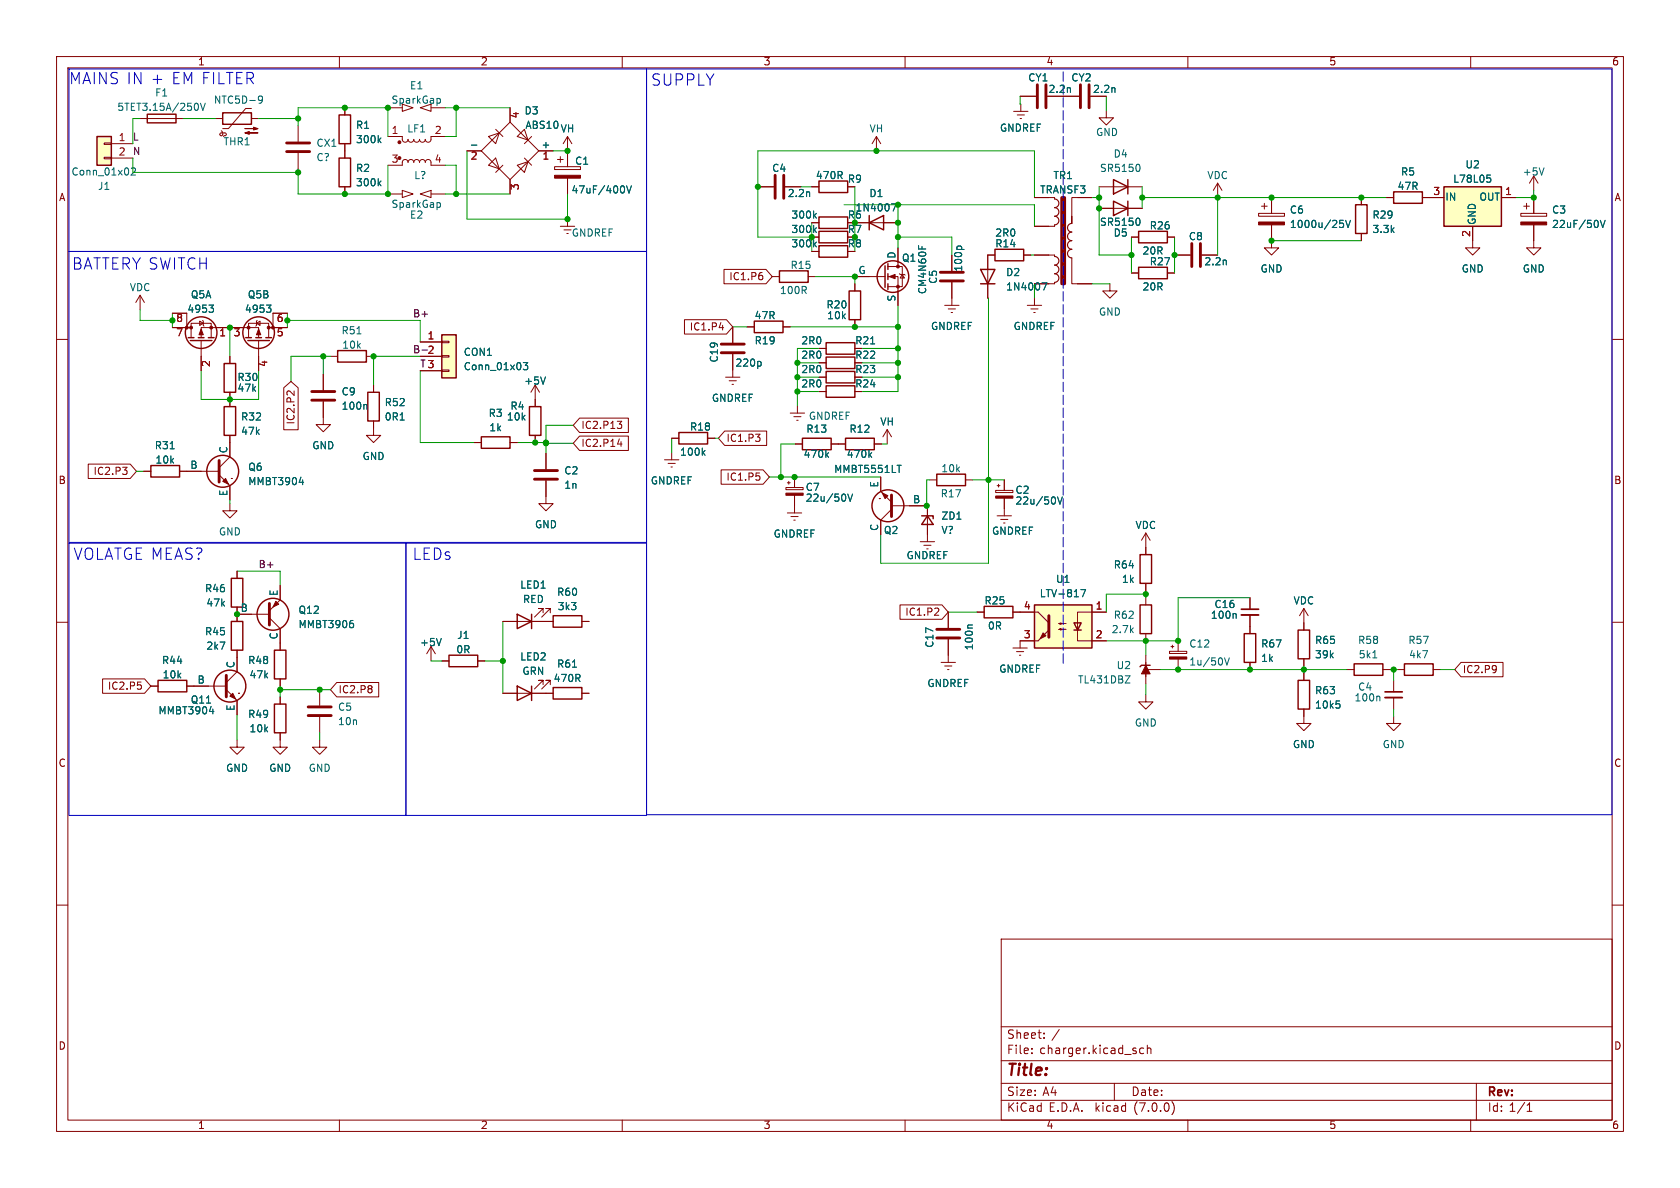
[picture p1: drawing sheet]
<svg xmlns="http://www.w3.org/2000/svg" width="297mm" height="210mm" viewBox="0 0 297 210" stroke-linecap="round" stroke-linejoin="round" font-family="sans-serif">
<g fill="none" stroke="#840000" stroke-width=".18">
<path d="M10 10h277v190h-277zM12 12h273v186h-273zM44.4 19.2h-1l-3 3.5h-1M60 10v2M61 19.1v1.2M68.6 19.1h2.5M71.1 18.4l1.9 .7-1.9 .6zM74.3 19.1l1.9-.7v1.3zM76.2 19.1h2.5M90.2 19.1v2.5M110 10v2M160 10v2"/>
<path d="M179.2 19.7h2.5M180.3 17h2.8M180.5 18.4v1.3M188 17h2.8M195.6 19.6v1.2h1.2l-1.2 1.3-1.3-1.3h1.3M210 10v2M260 10v2M18.4 27.8h1.3v.3h-1.3zM18.4 25.3h1.3v.2h-1.3zM19.7 25.4h3.8M19.7 27.9h3.8M24.8 21h7.6"/>
<path d="M38.1 21h1.3M39.1 23.1l.2 .3 .1 .3-.1 .3h-.3l-.1-.3 .1-.2h.8l.2 .2-.1 .2-.4 .2M44.4 21h1.3M52.7 22.2v2.8M52.7 27.1v2.7M61 25.4v2.5M61 33v1.3M68.6 24.1h2.5l.1 .8 .4 .2 .4-.1 .1-.4 .2 .4 .3 .1 .4-.1 .2-.4 .1 .3 .3 .2 .4-.1 .2-.4 .2 .4 .4 .1 .3-.2 .1-.3 .2 .4 .4 .1 .4-.2v-.8h2.5M68.6 29.2h2.5l.1-.7 .4-.3 .4 .2 .1 .3 .2-.3 .3-.2 .4 .1 .2 .4v-.3l.3-.2 .5 .1 .2 .4 .2-.4 .4-.1 .3 .2 .1 .3 .1-.4 .5-.1 .4 .3v.7h2.5M68.6 34.3h2.5M71.1 33.7l1.9 .6-1.9 .6zM74.3 34.3l1.9-.6v1.2z"/>
<path d="M76.2 34.3h2.5M82.5 26.7h2.6M86.4 24.1l1.9-.6-.7 1.9zM87.6 27.9l.7 1.9-1.9-.6zM87.6 22.9l1.3 1.2M88.9 29.2l-1.3 1.3M90.2 21.6l5 5.1-5 5.1-5.1-5.1zM90.2 31.8v2.5M91.4 24.1l1.3-1.2 .6 1.9zM91.4 29.2l1.9-.6-.6 1.9zM92.7 27.9l1.3 1.3M94 24.1l-1.3 1.3"/>
<path d="M95.2 26.7h2.6M98 29.5h4.6v.5h-4.6zM98.6 28.2h1M99.1 27.7v1M100.3 24.1v5.4M100.3 31.5v2.8M100.3 38.7v1.3M100.3 24.1l-.7 1.3M100.3 24.1l.8 1.3M134 33h2.8M138.8 33h2.8M143.5 39.4h1.3"/>
<path d="M143.5 33h1.3M151.1 39.4h7.6M154.9 24.1l-.7 1.3M154.9 24.1v2.6M154.9 24.1l.8 1.3M179.8 20.3h1.3M180.3 21h.3M182.9 34.9h2.5M193 34.9h-3.5v4.6v-1.3M194.3 33h7.6M194.3 36.8h7.6M215.3 32.4l-.8 1.3"/>
<path d="M215.3 32.4v2.5M215.3 32.4l.7 1.3M222.5 37.7h4.6v.5h-4.6zM223 36.4h1M223.5 35.9v1.1M224.8 39.8v4h1.3l-1.3 1.3-1.3-1.3h1.3M224.8 34.9v2.8M240.7 34.9v1.3M245.1 34.9h1.3M251.5 34.9h3.8M265.4 34.9h2.6M268.9 37.7h4.5v.5h-4.5z"/>
<path d="M269.4 36.4h1M269.9 35.9v1.1M271.1 39.8v4h1.3l-1.3 1.3-1.2-1.3h1.2M271.1 31.1v2.6M271.1 34.9v2.8M271.1 31.1l-.7 1.3M271.1 31.1l.8 1.3M10 60h2M24.8 52.2l-.8 1.3M24.8 52.2v2.5M24.8 52.2l.7 1.3M30.5 57.9h3.3"/>
<path d="M30.5 55.4h2.5M33 55.4v2.5zM33.8 59.7v-2.5h3.5v2.5M35.3 56.8l.6 .4-.6 .3zM35.6 59.7v-1.8h10.1v1.8M35.8 56.6l.1 .2v.7l.2 .2M43.9 59.7v-2.5h3.6v2.5M45.3 57.2l.7-.4v.7zM45.5 56.6l-.2 .2v.7l-.1 .2M47.5 57.9h3.3M48.3 55.4v2.5zM48.3 55.4h2.5"/>
<path d="M99.1 40h2.5M99.7 40.6h1.3M100.2 41.3h.3M121 56.5h7.4l1.1 1.3-1.1 1.3h-7.4zM127.1 57.9h.8M128 47.6h7.4l1.1 1.3-1.1 1.3h-7.4zM129.5 57.8v2.8M132.1 57.8h1.2M134.7 48.7l.2 .2-.2 .5M136.5 48.9h1.3M138.4 57.8h1.3M142.9 48.9h1.2"/>
<path d="M143.5 41.9h1.3M143.5 44.5h1.3M151.1 48.9h5.4M151.1 50.2v1.2M151.1 56.5v1.3M157 48.9h1.7v5.1M157 47.1h2.5v3.6h-2.5M158.7 43.8v3.3M159 48.4l.1 .1h.8l.1 .1M159.5 48.5l.4 .6h-.8zM167 54h2.5M167.6 54.6h1.3"/>
<path d="M168.1 55.2h.3M168.3 45.1v2.8M168.3 49.9v4.1M175.9 45.1h-1.3v7.6M181 45.1h1.2M181.6 54h2.5M182.2 54.6h1.3M182.8 55.2h.2M182.9 40h3.5M182.9 45.1h3.5M182.9 50.2h3.5M182.9 52.7v1.3"/>
<path d="M189.5 45.6v4.6h3.5M196.2 50.2v1.2h1.3l-1.3 1.3-1.3-1.3h1.3M200 41.9h1.3M200 48.3h1.3M206.4 41.9h1.2M206.4 48.3h1.2M207.6 45.1h2.8M212.5 45.1h2.8M240.7 41.3v1.2M260.3 40v3.8h1.3l-1.3 1.3-1.2-1.3h1.2M285 60h2M35.6 60.2v5.3"/>
<path d="M40.6 77v3.8l-1.9 1.9M40.6 63v1.3M40.6 69.3v2.6M45.7 60.2v5.3M50.2 68.5l1.2-1.1 1.3 1.1v7.5h-2.5zM52 69.1v.8l-.7-.7-.3-.1-.2 .1M57.1 71v4.1h1.3l-1.3 1.2-1.2-1.2h1.2M57.1 66.2v2.8M58.4 63h1.3M64.8 63h1.2M66 74.4v2.6h1.3l-1.3 1.2-1.2-1.2h1.2M66 68.1v1.2"/>
<path d="M74.3 63h3.8M74.3 60.5h3.8M74.3 65.5h3.8M78.1 65.4h1.3v.3h-1.3zM78.1 62.9h1.3v.2h-1.3zM78.1 60.3h1.3v.3h-1.3zM83.8 78.2h1.3M90.2 78.2h1.2M94.6 68.1l-.7 1.2M94.6 68.1v3.8M94.6 77v1.2M94.6 68.1l.8 1.2"/>
<path d="M102.5 73.9h8.6v2.6h-8.6l-1.2-1.3zM102.5 77.1h8.6v2.5h-8.6l-1.2-1.2zM109.1 74.5h.8l-.4 .5M109.2 78.5h.8M109.7 75l.2 .2v.3l-.2 .2M109.8 78.1v.8M118.7 77.5h1.3M125.1 77.5h1.3M128.1 76.2h7.4v2.5h-7.4l-1.1-1.2zM128.3 66.7h2.5M128.9 67.3h1.3M129.4 67.9h.3"/>
<path d="M129.5 62.6v4.1M139.7 73h2.5M140.3 73.7h1.3M140.6 78.5h1.3M140.8 74.3h.3M141 71.8v1.2M144.8 66.7h1.2M144.8 61.6h1.2M144.8 64.1h1.2M144.8 69.2h1.2M146.9 78.5h2.6M154.6 78.5h1.2"/>
<path d="M156.8 75.9l-.7 1.3M156.8 75.9v2.6M156.8 75.9l.8 1.3M15.6 82h7.4l1.1 1.3-1.1 1.3h-7.4zM21.7 82.6h.8l-.5 .5M22.3 83.1l.2 .2-.2 .5M25.4 83.3h1.3M31.7 83.3h7M38.7 83.9l1.9 2v2.5M40.6 89v1.3h1.3l-1.3 1.3-1.2-1.3h1.2M40.9 84.6h.1M96.5 85v4h1.3l-1.3 1.3-1.3-1.3h1.3"/>
<path d="M96.5 80.1v2.8M117.5 81.3h2.5M118.1 81.9h1.3M118.6 82.6h.3M118.7 80v1.3M127.5 83.1h7.4l1.1 1.2-1.1 1.3h-7.4zM133.7 83.6h.6M134.2 84.2l.1 .1-.1 .5M138.9 86.2h3.1v.4h-3.1zM139.2 85.3h.5M139.2 90.7h2.5M139.4 85.1v.5"/>
<path d="M139.8 91.3h1.3M140.3 91.9h.3M140.5 84.3v1.9M140.5 87.6v3.1M155.4 88.1h.1M155.7 84.3v2.6l1.9 1.9M157.6 89.4h5.7M157.6 90l-1.9 1.9v2.6M162.7 95.8h2.5M163.3 96.4h1.3M163.8 97h.3M164 89.4v6.4"/>
<path d="M164.3 84.8h1.3M170.7 84.8h1.3M176 86.7h3.1v.4h-3.1zM176.3 85.9h.5M176.3 91.2h2.5M176.5 85.6v.5M176.9 91.8h1.3M177.4 92.5h.3M177.5 84.8v1.9M177.5 88.1v3.1M202.6 94.2v3.8M202.6 94.2l.7 1.3"/>
<path d="M202.6 94.2l-.8 1.3M10 110h2M41.9 101v1.2M41.9 107.3v2.6M41.9 114.9v3.8l-1.9 2M41.9 108.6h5.7M47.6 109.2l1.9 1.9v3.8M49.5 103.5v2.5l-1.9 2M76.2 114.3v2.5M76.2 114.3l-.8 1.3M76.2 114.3l.8 1.3M78.1 116.8h1.3"/>
<path d="M84.5 116.8h1.2M88.9 109.9h8.9M96 108.3v-.7h-.8h.8l-1.5 1.5M97.3 108.3v-.7h-.8h.8l-1.5 1.5M102.9 109.9h1.2M159.1 106.9h7.4l1.1 1.3-1.1 1.3h-7.4zM165.8 107.6l.2 .1-.1 .3-.7 .8h.8M166.4 117.1h2.5M167 117.7h1.3M167.5 118.4h.3M167.6 108.2v2.8M167.6 113v4.1"/>
<path d="M172.7 108.2h1.3M179.1 108.2h4.4l1.9 1.9M179.1 114.6h2.5M179.7 115.2h1.3M180.2 115.8h.3M183.5 113.3h-3.2v1.3M187.2 111.3l.4-.2v.3l-.4-.1h1.3M187.2 110.2l.4-.1v.3l-.4-.2h1.3M190.5 111.4v1.9h5.1M195.6 108.2h-5.1v3.3M202.6 117.1v2.5M202.6 103.1v1.3"/>
<path d="M202.6 105.7v1.2M202.6 112v1.3M202.6 115.8v5.1M202.6 118.4h2.5M206.8 115.1h3v.4h-3zM207 114.3h.5M207.3 114v.6M208.3 113.3v1.8M208.3 116.5v1.9M221 105.7v2M221 108.7v3.3M221 117.1v1.3"/>
<path d="M230.5 107.6l-.8 1.2M230.5 107.6v3.8M230.5 116.5v1.2M230.5 119v1.3M230.5 107.6l.8 1.2M238.1 118.4h1.3M244.5 118.4h1.2M247 118.4h1.3M253.4 118.4h1.2M258.3 117.1h7.4v2.5h-7.4l-1.1-1.2zM285 110h2M18.1 120h7.5l1.1 1.3-1.1 1.3h-7.5z"/>
<path d="M24.3 120.6h.6M24.9 121.1l.1 .2-.1 .5M26.7 121.3h1.2M33 121.3h7M40 121.9l1.9 1.9v2.6M41.9 130.8v1.3h1.3l-1.3 1.3-1.3-1.3h1.3M42.2 122.6h.1M49.5 129.5v2.6h1.3l-1.3 1.3-1.2-1.3h1.2M49.5 120v1.3M49.5 123.2v1.3M56.5 130.8v1.3h1.3l-1.3 1.3-1.3-1.3h1.3M56.5 121.9v2.8"/>
<path d="M56.5 126.7v2.8M59.5 120.6h7.5v2.6h-7.5l-1.1-1.3zM88.9 122.6h8.9M96 121v-.7h-.8h.8l-1.5 1.5M97.3 121v-.7h-.8h.8l-1.5 1.5M102.9 122.6h1.2M202.6 122.8v1.3h1.2l-1.2 1.2-1.3-1.2h1.3M230.5 125.3v2.6h1.3l-1.3 1.3-1.3-1.3h1.3M246.4 126.6v1.3h1.2l-1.2 1.3-1.3-1.3h1.3M246.4 120.3v2M246.4 123.3v2M10 160h2"/>
<path d="M285 160h2M177 166h108v32h-108zM60 198v2M110 198v2M160 198v2M177 194.5h108M177 191.5h108M177 187.5h108M177 181.5h108M182.4 186.1v.2M182.4 185.3v.2M184.6 183.4v.2"/>
<path d="M184.6 182.6v.2M197 191.5v3M202.2 185.3h-.4l-.3 .2v.5l.1 .2h.6M202.8 185.4l.2-.1h.4l.1 1M202.8 184.8v1.5M207.2 194.7a1.72 1.72 0 0 1 0 2.3M210 198v2M260 198v2M261 191.5v6.5M270 196.5h.8M270 195.4l.4-.4v1.5"/>
</g>
<g fill="none" stroke="#006464" stroke-width=".18">
<path d="M34.8 18.2a.79 .79 0 0 1 0 1.3M35.4 18.2l.5 1.3 .4-1.3M45.7 17.1l.2-.1 .4 .1a.84 .84 0 0 1-.3 1.1h-.2M46.4 17.5l-.2 .3-.5-.2M77.6 17.4l.3 .2v.4l-.3 .2M23.2 29.8l.5-.1 .2 .3-.7 .9h.7M67 32.4l.4 .5M67 24.7l.4 .5M67.4 32l-.5 .5M67.4 24.4l-.5 .5M77.6 35.8l.3 .3v.3l-.3 .3M83.3 25.7h1"/>
<path d="M110.1 32.9a.79 .79 0 0 1 0 1.2M110.8 32.9l.4 1.2 .4-1.2M144 38.1l.3 .5M144.3 37.7l-.5 .5M157.6 36h.8l-.5 1.3M201.2 29a.79 .79 0 0 1 0 1.3M201.2 38.6a.79 .79 0 0 1 0 1.2M236.9 38.9h.6M237 39.4h.3l.2 .3v.4l-.5 .1M237.9 38.9l.4 1.3 .4-1.3M262.9 30.9h.6M263 31.4h.3l.3 .3-.1 .4-.5 .1"/>
<path d="M273 29.7l-.5 1.2M282.9 38.9l.4 1.3 .5-1.3M37 53.9h.7l-.4 .5M37.5 54.4l.2 .3v.3l-.2 .2M47.1 53.9h.8l-.4 .5M47.7 54.4l.2 .3v.3l-.2 .2M144 40.6l.3 .5M144 43.2l.3 .4M144.3 40.3l-.5 .4M144.3 42.8l-.5 .5M162.4 43.4v.6M169.2 43.6l.2-.1 .6 .1"/>
<path d="M184.2 50h.9l-.6 1.3M64.7 71.5l.2 .2v.6M92.5 64.1h.8l-.4 .5 .3 .1v.5l-.1 .2-.6-.2M96.4 66.6l-.4 1.3M124.3 80l.3 .5M124.6 79.6l-.4 .5M134.4 63.9l.2 .2-.2 .6M52.9 85.3h.8M146.1 80.4l.4 .5M146.5 80l-.5 .5M149.9 87.3l.4 1.3 .4-1.3M153.7 80.4l.4 .5"/>
<path d="M154.1 80l-.5 .5M158.6 82.3h.7M187 87.8l.4 1.3 .4-1.3M62.4 110.2l.1 .2-.1 .5M78 112.9l-.4 1.2M171.9 110.5h-.6l-.2 .2M191.1 104.2h.8l-.5 1.3M198.9 119.5h.9l-.9 1.2h.9M216.5 116.3l.4 1.3 .4-1.3M218.4 108.5l.1 .1v.7M242.7 116.3h.7M37 125.8h.8"/>
<path d="M236.2 123.9h.6M236.8 124.5l.1 .1-.1 .5M243.8 123.1l.1 .1v.7"/>
</g>
<g fill="none" stroke="#840000" stroke-width=".25">
<path d="M39.4 19.9h5v2.1h-5zM17.1 24.1h2.6v5.1h-2.6zM26 20.2h5.1v1.5h-5.1zM59.9 27.9h2.1v5.1h-2.1zM59.9 20.3h2.1v5.1h-2.1zM144.8 38.4h5.1v2h-5.1zM144.8 32h5.1v2h-5.1zM153.7 39.4l2.5-1.3v2.5zM153.7 38.1v2.5M196.8 31.8l2.6 1.2-2.6 1.3zM196.8 35.6l2.6 1.2-2.6 1.3zM199.4 31.8v2.5"/>
<path d="M199.4 35.6v2.5M239.6 36.2h2.1v5.1h-2.1zM246.4 33.9h5.1v2h-5.1zM255.3 33h10.1v7h-10.1zM33.3 59.7h1M35.1 59.7h1M36.8 59.7h1M43.4 59.7h1M45.2 59.7h1M47 59.7h1M78.1 59.2h2.5v7.6h-2.5zM133.3 56.8h5.1v2h-5.1z"/>
<path d="M137.8 47.9h5.1v2h-5.1zM144.8 40.9h5.1v2h-5.1zM144.8 43.4h5.1v2.1h-5.1zM150.1 51.4h2v5.1h-2zM156.5 47v3.8M157 46.6v1M157 48.4v1M157 50.2v1M173.4 47.6h2.5l-1.3 2.6zM173.4 50.2h2.5M175.9 44.1h5.1v2h-5.1zM201.3 47.2h5.1v2.1h-5.1z"/>
<path d="M201.3 40.9h5.1v2h-5.1zM33.7 60.2h3.8M39.6 64.3h2.1v5h-2.1zM39.6 71.9h2.1v5.1h-2.1zM43.8 60.2h3.8M59.7 62h5.1v2h-5.1zM65 69.3h2.1v5.1h-2.1zM85.1 77.2h5.1v2h-5.1zM93.6 71.9h2v5.1h-2zM120 76.5h5.1v2h-5.1zM141.9 77.5h5v2h-5zM146 60.6h5.1v2h-5.1z"/>
<path d="M146 63.1h5.1v2.1h-5.1zM146 68.2h5.1v2h-5.1zM146 65.7h5.1v2h-5.1zM149.5 77.5h5.1v2h-5.1zM26.7 82.3h5v2h-5zM162.9 91.2h2.1v.5M164 91.2l1 1.5h-2.1zM165.6 83.8h5.1v2.1h-5.1zM201.5 98h2.1v5.1h-2.1zM40.9 102.2h2v5.1h-2zM40.9 109.9h2v5h-2zM48.5 114.9h2v5.1h-2z"/>
<path d="M79.4 115.8h5.1v2.1h-5.1zM91.4 108.6l2.6 1.3-2.6 1.2zM94 108.6v2.5M97.8 108.8h5.1v2.1h-5.1zM174 107.2h5.1v2h-5.1zM182.9 106.9h10.1v7.7h-10.1zM189.9 110.1h1.2l-.6 1.3zM189.9 111.4h1.2M201.5 106.9h2.1v5.1h-2.1zM203.3 117.6h-1.5l-.3 .3M220 112h2v5.1h-2zM229.5 111.4h2v5.1h-2z"/>
<path d="M239.4 117.3h5.1v2.1h-5.1zM248.3 117.3h5.1v2.1h-5.1zM27.9 120.3h5.1v2h-5.1zM48.5 124.5h2v5h-2zM91.4 121.3l2.6 1.3-2.6 1.2zM94 121.3v2.5M97.8 121.5h5.1v2.1h-5.1zM229.5 120.3h2v5h-2z"/>
<circle cx="35.6" cy="58.8" r="2.79"/>
<circle cx="45.7" cy="58.8" r="2.79"/>
<circle cx="157.9" cy="48.9" r="2.79"/>
<circle cx="39.4" cy="83.3" r="2.82"/>
<circle cx="157" cy="89.4" r="2.82"/>
<circle cx="48.3" cy="108.6" r="2.82"/>
<circle cx="40.6" cy="121.3" r="2.82"/>
</g>
<g fill="#840000" stroke="#840000" stroke-width=".18">
<path d="M35.6 58.2l.3 1h-.7z"/>
<path d="M45.7 58.2l.4 1h-.8z"/>
<path d="M157.2 48.9l1-.4v.8z"/>
<path d="M156 87.1l1 .5-.5 .5z"/>
<path d="M138.9 87.2h3.1v.4h-3.1z"/>
<path d="M176 87.7h3.1v.4h-3.1z"/>
<path d="M186.4 34.9v.3z"/>
<path d="M186.4 39.8v.2z"/>
<path d="M186.4 45.1v.2z"/>
<path d="M186.4 49.9v.3z"/>
<path d="M43.3 23.5l.8-.3v.5l-.8-.2h2.3z"/>
<path d="M43.3 22.7h2.3l-.8 .3v-.5l.8 .2z"/>
<path d="M202.6 117.6l.7 1.5h-1.5z"/>
<path d="M98 31h4.6v.5h-4.6z"/>
<path d="M39.4 85.1l.5-.5 .5 1z"/>
<path d="M183.5 113.3l1.9-1.9z"/>
<path d="M184.4 111.9l.5 .5-1 .5z"/>
<path d="M268.9 39.2h4.5v.6h-4.5z"/>
<path d="M40.6 123.1l.5-.5 .6 1z"/>
<path d="M48.8 106.3l.5 .5-1 .5z"/>
<path d="M222.5 39.2h4.6v.6h-4.6z"/>
<path d="M206.8 116.1h3v.4h-3z"/>
<circle cx="37.3" cy="57.9" r=".25"/>
<circle cx="33.8" cy="57.9" r=".25"/>
<circle cx="33" cy="57.9" r=".25"/>
<circle cx="43.9" cy="57.9" r=".25"/>
<circle cx="47.5" cy="57.9" r=".25"/>
<circle cx="48.3" cy="57.9" r=".25"/>
<circle cx="158.7" cy="50.7" r=".25"/>
<circle cx="158.7" cy="47.1" r=".25"/>
<circle cx="70.6" cy="27.9" r=".25"/>
<circle cx="70.6" cy="25.1" r=".25"/>
</g>
<g fill="none" stroke="#840000" stroke-width=".51">
<path d="M183.4 15v4.1M184.9 15v4.1M191 15v4.1M192.5 15v4.1M50.7 26.8h4M50.7 25.3h4M137 31v4.1M138.6 31v4.1M166.2 48.1h4.1M166.2 49.7h4.1M210.7 43.1v4M212.2 43.1v4"/>
<path d="M55.1 70.7h4.1M55.1 69.2h4.1M127.5 60.8h4.1M127.5 62.4h4.1M38.7 81.4v3.8M94.5 84.7h4.1M94.5 83.2h4.1M157.6 87.5v3.8M40 119.4v3.8M47.6 106.7v3.8M165.6 111.3h4.1M165.6 112.8h4.1"/>
<path d="M185.4 108.8v3.8M54.5 126.5h4M54.5 125h4"/>
</g>
<path d="M186.4 35.2a.76 .76 0 0 1 .8 .7 .76 .76 0 0 1-.8 .8 .76 .76 0 0 1 .8 .8 .76 .76 0 0 1-.8 .7 .76 .76 0 0 1 .8 .8 .76 .76 0 0 1-.8 .8M189.5 39.5a.76 .76 0 0 0-.8 .8 .76 .76 0 0 0 .8 .7 .76 .76 0 0 0-.8 .8 .76 .76 0 0 0 .8 .7 .76 .76 0 0 0-.8 .8 .76 .76 0 0 0 .8 .8 .76 .76 0 0 0-.8 .7 .76 .76 0 0 0 .8 .8M186.4 45.3a.76 .76 0 0 1 .8 .8 .76 .76 0 0 1-.8 .8 .76 .76 0 0 1 .8 .7 .76 .76 0 0 1-.8 .8 .76 .76 0 0 1 .8 .7 .76 .76 0 0 1-.8 .8" fill="none" stroke="#840000" stroke-width=".2"/>
<path d="M187.7 34.9h.5v15.3h-.5z" fill="#840000" stroke="#840000" stroke-width=".51"/>
<g fill="#ffffc2" stroke="#ffffc2" stroke-width=".18">
<path d="M17.1 24.1h2.6v5.1h-2.6z"/>
<path d="M182.9 106.9h10.1v7.7h-10.1z"/>
<path d="M78.1 59.2h2.5v7.6h-2.5z"/>
<path d="M255.3 33h10.1v7h-10.1z"/>
</g>
<path d="M219.5 108.7h3M244.9 123.3h3" fill="none" stroke="#840000" stroke-width=".33"/>
<path d="M219.5 107.7h3M244.9 122.3h3" fill="none" stroke="#840000" stroke-width=".3"/>
<path d="M12.2 12.2h102.1v32.3h-102.1zM114.3 12.2h170.7v131.8h-170.7zM12.2 44.5h102.1v51.4h-102.1zM12.2 96h59.6v48.1h-59.6zM71.8 96h42.5v48.1h-42.5z" fill="none" stroke="#0000c2" stroke-width=".18"/>
<path d="M188 12.7v104.6" fill="none" stroke="#0000c2" stroke-width=".18" stroke-dasharray="1.7 .6"/>
<g fill="none" stroke="#009600" stroke-width=".18">
<path d="M78.7 19.1h11.5M80.6 19.1v5h-1.9M180.3 17v1.4h.2M195.6 17v2.6M23.5 27.9v2.6h29.2M24.8 21h-1.3v4.4M32.4 21h5.7M45.7 21h7M52.7 22.2v-3.1h15.9v5M68.6 29.2v5.1h-15.9v-4.5M78.7 34.3h11.5M78.7 29.2h1.9v5.1"/>
<path d="M82.5 26.7v12h17.8v-4.4M97.8 26.7h2.5M141.6 33h1.9M143.5 39.4v5.1M149.2 36.2h33.7v3.8M151.1 33v11.5M158.7 36.2v7.6M182.9 34.9v-8.2h-48.9v15.2h9.5M193 34.9h1.3M194.3 33v12.1h5.7M201.9 34.9h43.2M201.9 33v3.8"/>
<path d="M215.3 34.9v10.2M271.1 33.7v1.2h-3.1M24.8 54.7v1.9h5.7M30.5 55.4v2.5M40.6 57.9v5.1M50.8 55.4v2.5M50.8 56.6h23.5v3.9M129.5 57.8h2.6M139.7 57.8h19M144.1 48.9h7v1.3M158.7 54v15.2h-6.3M158.7 41.9h9.6v3.2"/>
<path d="M174.6 52.7h.2v46.9h-19.1v-5.1M182.2 45.1h.7M182.9 50.2v2.5M193 50.2h3.2M200 41.9v6.4M207.6 41.9v6.4M224.8 42.5h15.9M35.6 65.5v5.1h10.1v-5.1M57.1 63v3.2M58.4 63h-7v4.4M74.3 63h-8.3v5.1M74.3 65.5v12.7h9.5"/>
<path d="M91.4 78.2h5.1M96.5 78.4h4.8M101.3 75.2h-4.8v4.9M118.7 77.5v2.5M126.4 77.5h.6M140.6 78.5h-2.6v5.8M141 64.1h3.8M141 69.2h3.8M141 66.7h3.8M144.8 61.6h-3.8v10.2M152.4 64.1h6.3M152.4 61.6h6.3"/>
<path d="M152.4 66.7h6.3M155.8 78.5h1M24.1 83.3h1.3M40.6 88.4v.6M136 84.3h19.7M163.3 89.4h.7M164.3 84.8h-.5v4.6M172 84.8h5.5M41.9 101h7.6v2.5M76.2 116.8h1.9M85.7 116.8h3.2M88.9 109.9v12.7"/>
<path d="M167.6 108.2h5.1M202.6 104.4v1.3M202.6 113.3v2.5M202.6 105h-7v3.2M205.1 118.4h33M221 105.7h-12.7v7.6h-12.7M230.5 117.7v1.3M245.7 118.4h1.3M246.4 118.4v1.9M254.6 118.4h2.6M41.9 126.4v4.4M49.5 121.9h8.9"/>
<path d="M49.5 121.3v1.9M56.5 129.5v1.3M202.6 120.9v1.9M246.4 125.3v1.3"/>
</g>
<g fill="#009600" stroke="#009600" stroke-width=".18">
<circle cx="151.1" cy="48.9" r=".46"/>
<circle cx="151.1" cy="41.9" r=".46"/>
<circle cx="158.7" cy="39.4" r=".46"/>
<circle cx="151.1" cy="39.4" r=".46"/>
<circle cx="158.7" cy="36.2" r=".46"/>
<circle cx="134" cy="33" r=".46"/>
<circle cx="158.7" cy="41.9" r=".46"/>
<circle cx="143.5" cy="41.9" r=".46"/>
<circle cx="154.9" cy="26.7" r=".46"/>
<circle cx="174.8" cy="84.8" r=".46"/>
<circle cx="158.7" cy="61.6" r=".46"/>
<circle cx="158.7" cy="66.7" r=".46"/>
<circle cx="163.8" cy="89.4" r=".46"/>
<circle cx="158.7" cy="64.1" r=".46"/>
<circle cx="151.1" cy="57.8" r=".46"/>
<circle cx="158.7" cy="57.8" r=".46"/>
<circle cx="141" cy="69.2" r=".46"/>
<circle cx="141" cy="64.1" r=".46"/>
<circle cx="141" cy="66.7" r=".46"/>
<circle cx="138" cy="84.3" r=".46"/>
<circle cx="140.5" cy="84.3" r=".46"/>
<circle cx="208.3" cy="118.4" r=".46"/>
<circle cx="208.3" cy="113.3" r=".46"/>
<circle cx="202.6" cy="105" r=".46"/>
<circle cx="202.6" cy="113.3" r=".46"/>
<circle cx="30.5" cy="56.6" r=".46"/>
<circle cx="68.6" cy="19.1" r=".46"/>
<circle cx="61" cy="19.1" r=".46"/>
<circle cx="52.7" cy="30.5" r=".46"/>
<circle cx="80.6" cy="34.3" r=".46"/>
<circle cx="80.6" cy="19.1" r=".46"/>
<circle cx="100.3" cy="26.7" r=".46"/>
<circle cx="56.5" cy="121.9" r=".46"/>
<circle cx="49.5" cy="121.9" r=".46"/>
<circle cx="88.9" cy="116.8" r=".46"/>
<circle cx="41.9" cy="108.6" r=".46"/>
<circle cx="50.8" cy="56.6" r=".46"/>
<circle cx="66" cy="63" r=".46"/>
<circle cx="57.1" cy="63" r=".46"/>
<circle cx="40.6" cy="70.6" r=".46"/>
<circle cx="40.6" cy="57.9" r=".46"/>
<circle cx="52.7" cy="21" r=".46"/>
<circle cx="94.6" cy="78.2" r=".46"/>
<circle cx="68.6" cy="34.3" r=".46"/>
<circle cx="61" cy="34.3" r=".46"/>
<circle cx="100.3" cy="38.7" r=".46"/>
<circle cx="96.5" cy="78.2" r=".46"/>
<circle cx="96.5" cy="78.4" r=".46"/>
<circle cx="224.8" cy="34.9" r=".46"/>
<circle cx="271.1" cy="34.9" r=".46"/>
<circle cx="224.8" cy="42.5" r=".46"/>
<circle cx="215.3" cy="34.9" r=".46"/>
<circle cx="240.7" cy="34.9" r=".46"/>
<circle cx="221" cy="118.4" r=".46"/>
<circle cx="246.4" cy="118.4" r=".46"/>
<circle cx="230.5" cy="118.4" r=".46"/>
<circle cx="194.3" cy="34.9" r=".46"/>
<circle cx="194.3" cy="36.8" r=".46"/>
<circle cx="201.9" cy="34.9" r=".46"/>
<circle cx="200" cy="45.1" r=".46"/>
<circle cx="207.6" cy="45.1" r=".46"/>
</g>
<g font-size="2.8" fill="#0000c2">
<text x="12.2" y="15.2">MAINS IN +</text>
<text x="30.2" y="15.2">EM FILTER</text>
<text x="115.1" y="15.5">SUPPLY</text>
<text x="12.7" y="48">BATTERY SWITCH</text>
<text x="13" y="99.3">VOLATGE MEAS?</text>
<text x="72.9" y="99.3">LEDs</text>
</g>
<text font-size="2.8" fill="#840000" x="178" y="190.8">Title:</text>
<g font-size="2.1" fill="#840000">
<text x="178" y="183.9">Sheet:</text>
<text x="185.9" y="183.9">/</text>
<text x="178" y="186.6">File:</text>
<text x="183.8" y="186.6">charger.kicad_sch</text>
<text x="178" y="196.8">KiCad</text>
<text x="178" y="194">Size:</text>
<text x="184.3" y="194">A4</text>
<text x="185.4" y="196.8">E.D.A.</text>
<text x="193.7" y="196.8">kicad</text>
<text x="200" y="194">Date:</text>
<text x="200.6" y="196.8">(7.0.0)</text>
<text x="263" y="194.2">Rev:</text>
<text x="263" y="196.8">Id: 1/1</text>
</g>
<g font-size="1.8" fill="#840000">
<text x="35" y="11.8">1</text>
<text x="85" y="11.8">2</text>
<text x="135" y="11.8">3</text>
<text x="185" y="11.8">4</text>
<text x="235" y="11.8">5</text>
<text x="285" y="11.8">6</text>
<text x="185.3" y="16.7">2.2n</text>
<text x="193.2" y="16.7">2.2n</text>
<text x="10.4" y="35.8">A</text>
<text x="149.8" y="32.6">R9</text>
<text x="285.4" y="35.8">A</text>
<text x="149.8" y="41.5">R7</text>
<text x="149.8" y="38.9">R6</text>
<text x="149.8" y="44">R8</text>
<text x="128.8" y="49.8">IC1.P6</text>
<text x="121.8" y="58.7">IC1.P4</text>
<text x="151.1" y="61.2">R21</text>
<text x="151.1" y="63.7">R22</text>
<text x="151.1" y="68.8">R24</text>
<text x="151.1" y="66.2">R23</text>
<text x="52.4" y="75.2" transform="rotate(-90 52.4 75.2)">IC2.P2</text>
<text x="102.8" y="76.1">IC2.P13</text>
<text x="102.8" y="79.3">IC2.P14</text>
<text x="128.4" y="78.4">IC1.P3</text>
<text x="10.3" y="85.8">B</text>
<text x="16.4" y="84.2">IC2.P3</text>
<text x="128.3" y="85.2">IC1.P5</text>
<text x="285.3" y="85.8">B</text>
<text x="159.9" y="109.1">IC1.P2</text>
<text x="258.6" y="119.3">IC2.P9</text>
<text x="18.9" y="122.2">IC2.P5</text>
<text x="59.8" y="122.8">IC2.P8</text>
<text x="10.3" y="135.8">C</text>
<text x="285.3" y="135.8">C</text>
<text x="10.3" y="185.8">D</text>
<text x="285.3" y="185.8">D</text>
<text x="35" y="199.8">1</text>
<text x="85" y="199.8">2</text>
<text x="135" y="199.8">3</text>
<text x="185" y="199.8">4</text>
<text x="235" y="199.8">5</text>
<text x="285" y="199.8">6</text>
</g>
<g font-size="1.8" fill="#006464">
<text x="27.4" y="17.3">F1</text>
<text x="72.4" y="16.1">E1</text>
<text x="181.7" y="14.7">CY1</text>
<text x="189.3" y="14.7">CY2</text>
<text x="20.7" y="19.9">5TET3.15A/250V</text>
<text x="37.7" y="18.6">NTC5D-9</text>
<text x="62.9" y="23.1">R1</text>
<text x="69.2" y="18.6">SparkGap</text>
<text x="71.9" y="23.7">LF1</text>
<text x="92.7" y="20.5">D3</text>
<text x="92.8" y="23.1">ABS10</text>
<text x="99.1" y="23.7">VH</text>
<text x="153.7" y="23.7">VH</text>
<text x="176.7" y="23.6">GNDREF</text>
<text x="39.5" y="26">THR1</text>
<text x="55.9" y="26.2">CX1</text>
<text x="55.9" y="28.8">C?</text>
<text x="62.9" y="25.6">300k</text>
<text x="95.7" y="26.4">+</text>
<text x="101.6" y="29.4">C1</text>
<text x="193.7" y="24.3">GND</text>
<text x="196.8" y="28.1">D4</text>
<text x="12.6" y="31.3">Conn_01x02</text>
<text x="17.3" y="33.8">J1</text>
<text x="62.9" y="30.7">R2</text>
<text x="62.9" y="33.2">300k</text>
<text x="73.2" y="31.9">L?</text>
<text x="101" y="34.5">47uF/400V</text>
<text x="136.5" y="30.7">C4</text>
<text x="139.2" y="35.1">2.2n</text>
<text x="144.2" y="31.9">470R</text>
<text x="153.6" y="35.1">D1</text>
<text x="183.8" y="34.5">TRANSF3</text>
<text x="186.2" y="31.9">TR1</text>
<text x="194.4" y="30.7">SR5150</text>
<text x="213.4" y="31.9">VDC</text>
<text x="247" y="33.8">47R</text>
<text x="247.6" y="31.3">R5</text>
<text x="255.5" y="35.8">IN</text>
<text x="256.8" y="32.6">L78L05</text>
<text x="259" y="30">U2</text>
<text x="261.4" y="35.8">OUT</text>
<text x="269.1" y="31.3">+5V</text>
<text x="69.2" y="37">SparkGap</text>
<text x="72.4" y="38.9">E2</text>
<text x="139.8" y="41.5">300k</text>
<text x="139.8" y="38.9">300k</text>
<text x="151.2" y="37.7">1N4007</text>
<text x="194.4" y="40.2">SR5150</text>
<text x="203.2" y="40.8">R26</text>
<text x="228" y="38">C6</text>
<text x="228" y="40.6">1000u/25V</text>
<text x="242.6" y="38.9">R29</text>
<text x="242.6" y="41.5">3.3k</text>
<text x="261.2" y="39.8" transform="rotate(-90 261.2 39.8)">GND</text>
<text x="274.3" y="38">C3</text>
<text x="274.3" y="40.6">22uF/50V</text>
<text x="101" y="42.1">GNDREF</text>
<text x="139.7" y="47.8">R15</text>
<text x="139.8" y="44">300k</text>
<text x="158.5" y="45.8" transform="rotate(-90 158.5 45.8)">D</text>
<text x="159.4" y="46.5">Q1</text>
<text x="175.9" y="44">R14</text>
<text x="175.9" y="42.1">2R0</text>
<text x="196.8" y="42.1">D5</text>
<text x="201.9" y="45.3">20R</text>
<text x="203.2" y="47.2">R27</text>
<text x="210.1" y="42.7">C8</text>
<text x="212.9" y="47.2">2.2n</text>
<text x="22.9" y="51.8">VDC</text>
<text x="33.7" y="53">Q5A</text>
<text x="43.8" y="53">Q5B</text>
<text x="137.8" y="52.3">100R</text>
<text x="151.7" y="48.6">G</text>
<text x="158.5" y="53.4" transform="rotate(-90 158.5 53.4)">S</text>
<text x="164" y="52.1" transform="rotate(-90 164 52.1)">CM4N60F</text>
<text x="165.9" y="50.2" transform="rotate(-90 165.9 50.2)">C5</text>
<text x="170.4" y="48.1" transform="rotate(-90 170.4 48.1)">100p</text>
<text x="177.8" y="49.1">D2</text>
<text x="177.8" y="51.6">1N4007</text>
<text x="201.9" y="51.6">20R</text>
<text x="222.8" y="48.5">GND</text>
<text x="258.4" y="48.5">GND</text>
<text x="269.1" y="48.5">GND</text>
<text x="33.1" y="55.6">4953</text>
<text x="43.2" y="55.6">4953</text>
<text x="60.3" y="59.4">R51</text>
<text x="133.3" y="56.7">47R</text>
<text x="146" y="54.8">R20</text>
<text x="146.2" y="56.7">10k</text>
<text x="164.5" y="58.6">GNDREF</text>
<text x="179.1" y="58.6">GNDREF</text>
<text x="194.2" y="56.1">GND</text>
<text x="60.4" y="61.9">10k</text>
<text x="81.9" y="63.2">CON1</text>
<text x="81.9" y="65.7">Conn_01x03</text>
<text x="127.2" y="64.1" transform="rotate(-90 127.2 64.1)">C19</text>
<text x="130" y="65.1">220p</text>
<text x="133.3" y="61.2">R19</text>
<text x="141.6" y="61.2">2R0</text>
<text x="141.6" y="63.7">2R0</text>
<text x="41.9" y="67.6">R30</text>
<text x="41.9" y="69.5">47k</text>
<text x="60.3" y="70.2">C9</text>
<text x="92.6" y="68.3">+5V</text>
<text x="125.8" y="71.3">GNDREF</text>
<text x="141.6" y="68.8">2R0</text>
<text x="141.6" y="66.2">2R0</text>
<text x="42.6" y="74.6">R32</text>
<text x="42.6" y="77.2">47k</text>
<text x="60.3" y="72.7">100n</text>
<text x="68" y="72.1">R52</text>
<text x="68" y="74.6">0R1</text>
<text x="86.3" y="74">R3</text>
<text x="86.4" y="76.5">1k</text>
<text x="89.5" y="74.6">10k</text>
<text x="90.2" y="72.7">R4</text>
<text x="121.9" y="76.4">R18</text>
<text x="142.5" y="76.8">R13</text>
<text x="142.9" y="74.5">GNDREF</text>
<text x="150.1" y="76.8">R12</text>
<text x="155.6" y="75.5">VH</text>
<text x="27.3" y="79.7">R31</text>
<text x="27.4" y="82.2">10k</text>
<text x="33.6" y="83.1">B</text>
<text x="40.4" y="80.2" transform="rotate(-90 40.4 80.2)">C</text>
<text x="43.8" y="83.5">Q6</text>
<text x="55.2" y="79.7">GND</text>
<text x="64" y="81.6">GND</text>
<text x="120.2" y="80.8">100k</text>
<text x="142" y="81.2">470k</text>
<text x="147.4" y="83.9">MMBT5551LT</text>
<text x="149.6" y="81.2">470k</text>
<text x="166.4" y="83.8">10k</text>
<text x="40.4" y="87.8" transform="rotate(-90 40.4 87.8)">E</text>
<text x="43.8" y="86">MMBT3904</text>
<text x="99.7" y="84.1">C2</text>
<text x="99.7" y="86.7">1n</text>
<text x="115" y="85.9">GNDREF</text>
<text x="142.4" y="87.1">C7</text>
<text x="142.4" y="89">22u/50V</text>
<text x="155.4" y="86.2" transform="rotate(-90 155.4 86.2)">E</text>
<text x="161.4" y="89.2">B</text>
<text x="166.2" y="88.2">R17</text>
<text x="179.5" y="87.6">C2</text>
<text x="179.5" y="89.5">22u/50V</text>
<text x="38.6" y="94.9">GND</text>
<text x="94.5" y="93.7">GND</text>
<text x="136.7" y="95.3">GNDREF</text>
<text x="155.4" y="93.9" transform="rotate(-90 155.4 93.9)">C</text>
<text x="156.2" y="94.7">Q2</text>
<text x="166.4" y="92.1">ZD1</text>
<text x="166.4" y="94.7">V?</text>
<text x="175.3" y="94.8">GNDREF</text>
<text x="200.7" y="93.8">VDC</text>
<text x="160.2" y="99.1">GNDREF</text>
<text x="196.8" y="100.8">R64</text>
<text x="36.2" y="105">R46</text>
<text x="36.4" y="107.5">47k</text>
<text x="49.3" y="105.4" transform="rotate(-90 49.3 105.4)">E</text>
<text x="91.9" y="104.3">LED1</text>
<text x="92.4" y="106.9">RED</text>
<text x="98.4" y="105.6">R60</text>
<text x="174" y="107.1">R25</text>
<text x="183.8" y="105.9">LTV-817</text>
<text x="186.6" y="103.3">U1</text>
<text x="198.3" y="103.3">1k</text>
<text x="214.6" y="107.8">C16</text>
<text x="228.6" y="107.1">VDC</text>
<text x="36.2" y="112.6">R45</text>
<text x="42.5" y="108.3">B</text>
<text x="49.3" y="113.1" transform="rotate(-90 49.3 113.1)">C</text>
<text x="52.7" y="108.8">Q12</text>
<text x="52.7" y="111.3">MMBT3906</text>
<text x="80.8" y="113.2">J1</text>
<text x="98.5" y="108.1">3k3</text>
<text x="174.6" y="111.6">0R</text>
<text x="196.5" y="112.2">2.7k</text>
<text x="196.8" y="109.7">R62</text>
<text x="214" y="109.7">100n</text>
<text x="28.6" y="117.7">R44</text>
<text x="36.4" y="115.1">2k7</text>
<text x="41.7" y="118.2" transform="rotate(-90 41.7 118.2)">C</text>
<text x="43.8" y="117.7">R48</text>
<text x="74.2" y="114.5">+5V</text>
<text x="80.6" y="115.8">0R</text>
<text x="91.9" y="117">LED2</text>
<text x="92.3" y="119.6">GRN</text>
<text x="98.4" y="118.3">R61</text>
<text x="165.3" y="114.6" transform="rotate(-90 165.3 114.6)">C17</text>
<text x="172.3" y="115" transform="rotate(-90 172.3 115)">100n</text>
<text x="176.6" y="119.2">GNDREF</text>
<text x="197.4" y="118.6">U2</text>
<text x="210.2" y="114.7">C12</text>
<text x="210.2" y="117.9">1u/50V</text>
<text x="222.9" y="114.7">R67</text>
<text x="222.9" y="117.3">1k</text>
<text x="232.4" y="114.1">R65</text>
<text x="232.4" y="116.6">39k</text>
<text x="240" y="114.1">R58</text>
<text x="240.1" y="116.6">5k1</text>
<text x="248.9" y="114.1">R57</text>
<text x="249" y="116.6">4k7</text>
<text x="28.7" y="120.2">10k</text>
<text x="33.7" y="124.7">Q11</text>
<text x="34.9" y="121">B</text>
<text x="41.7" y="125.7" transform="rotate(-90 41.7 125.7)">E</text>
<text x="44" y="120.2">47k</text>
<text x="59.7" y="125.9">C5</text>
<text x="97.8" y="120.8">470R</text>
<text x="163.9" y="121.7">GNDREF</text>
<text x="190.5" y="121.1">TL431DBZ</text>
<text x="232.4" y="123">R63</text>
<text x="232.4" y="125.5">10k5</text>
<text x="239.4" y="124.3">100n</text>
<text x="240" y="122.4">C4</text>
<text x="27.9" y="126.6">MMBT3904</text>
<text x="43.8" y="127.2">R49</text>
<text x="44" y="129.7">10k</text>
<text x="59.7" y="128.5">10n</text>
<text x="200.6" y="128.7">GND</text>
<text x="39.9" y="136.7">GND</text>
<text x="47.5" y="136.7">GND</text>
<text x="54.5" y="136.7">GND</text>
<text x="228.5" y="132.5">GND</text>
<text x="244.4" y="132.5">GND</text>
</g>
<g font-size="1.8" fill="#a90000">
<text x="69.2" y="23.9">1</text>
<text x="76.8" y="23.9">2</text>
<text x="92.1" y="21" transform="rotate(-90 92.1 21)">4</text>
<text x="20.9" y="25.1">1</text>
<text x="20.9" y="27.7">2</text>
<text x="69.2" y="29">3</text>
<text x="76.8" y="29">4</text>
<text x="83.2" y="28.6">2</text>
<text x="95.9" y="28.6">1</text>
<text x="92.1" y="33.7" transform="rotate(-90 92.1 33.7)">3</text>
<text x="253.3" y="34.7">3</text>
<text x="266" y="34.7">1</text>
<text x="260.1" y="41.9" transform="rotate(-90 260.1 41.9)">2</text>
<text x="31.1" y="59.8">7</text>
<text x="31.1" y="57.3">8</text>
<text x="38.7" y="59.8">1</text>
<text x="41.2" y="59.8">3</text>
<text x="48.9" y="59.8">5</text>
<text x="48.9" y="57.3">6</text>
<text x="37.5" y="64.9" transform="rotate(-90 37.5 64.9)">2</text>
<text x="47.6" y="64.9" transform="rotate(-90 47.6 64.9)">4</text>
<text x="75.5" y="60.2">1</text>
<text x="75.5" y="62.7">2</text>
<text x="75.5" y="65.3">3</text>
<text x="180.9" y="108">4</text>
<text x="193.6" y="108">1</text>
<text x="180.9" y="113">3</text>
<text x="193.6" y="113">2</text>
</g>
<g font-size="1.8" fill="#0f0f0f">
<text x="23.5" y="25.1">L</text>
<text x="23.5" y="27.6">N</text>
<text x="73" y="56.3">B+</text>
<text x="73" y="62.6">B- 2</text>
<text x="74.3" y="65.2">T3</text>
<text x="45.7" y="100.6">B+</text>
</g>
</svg>
